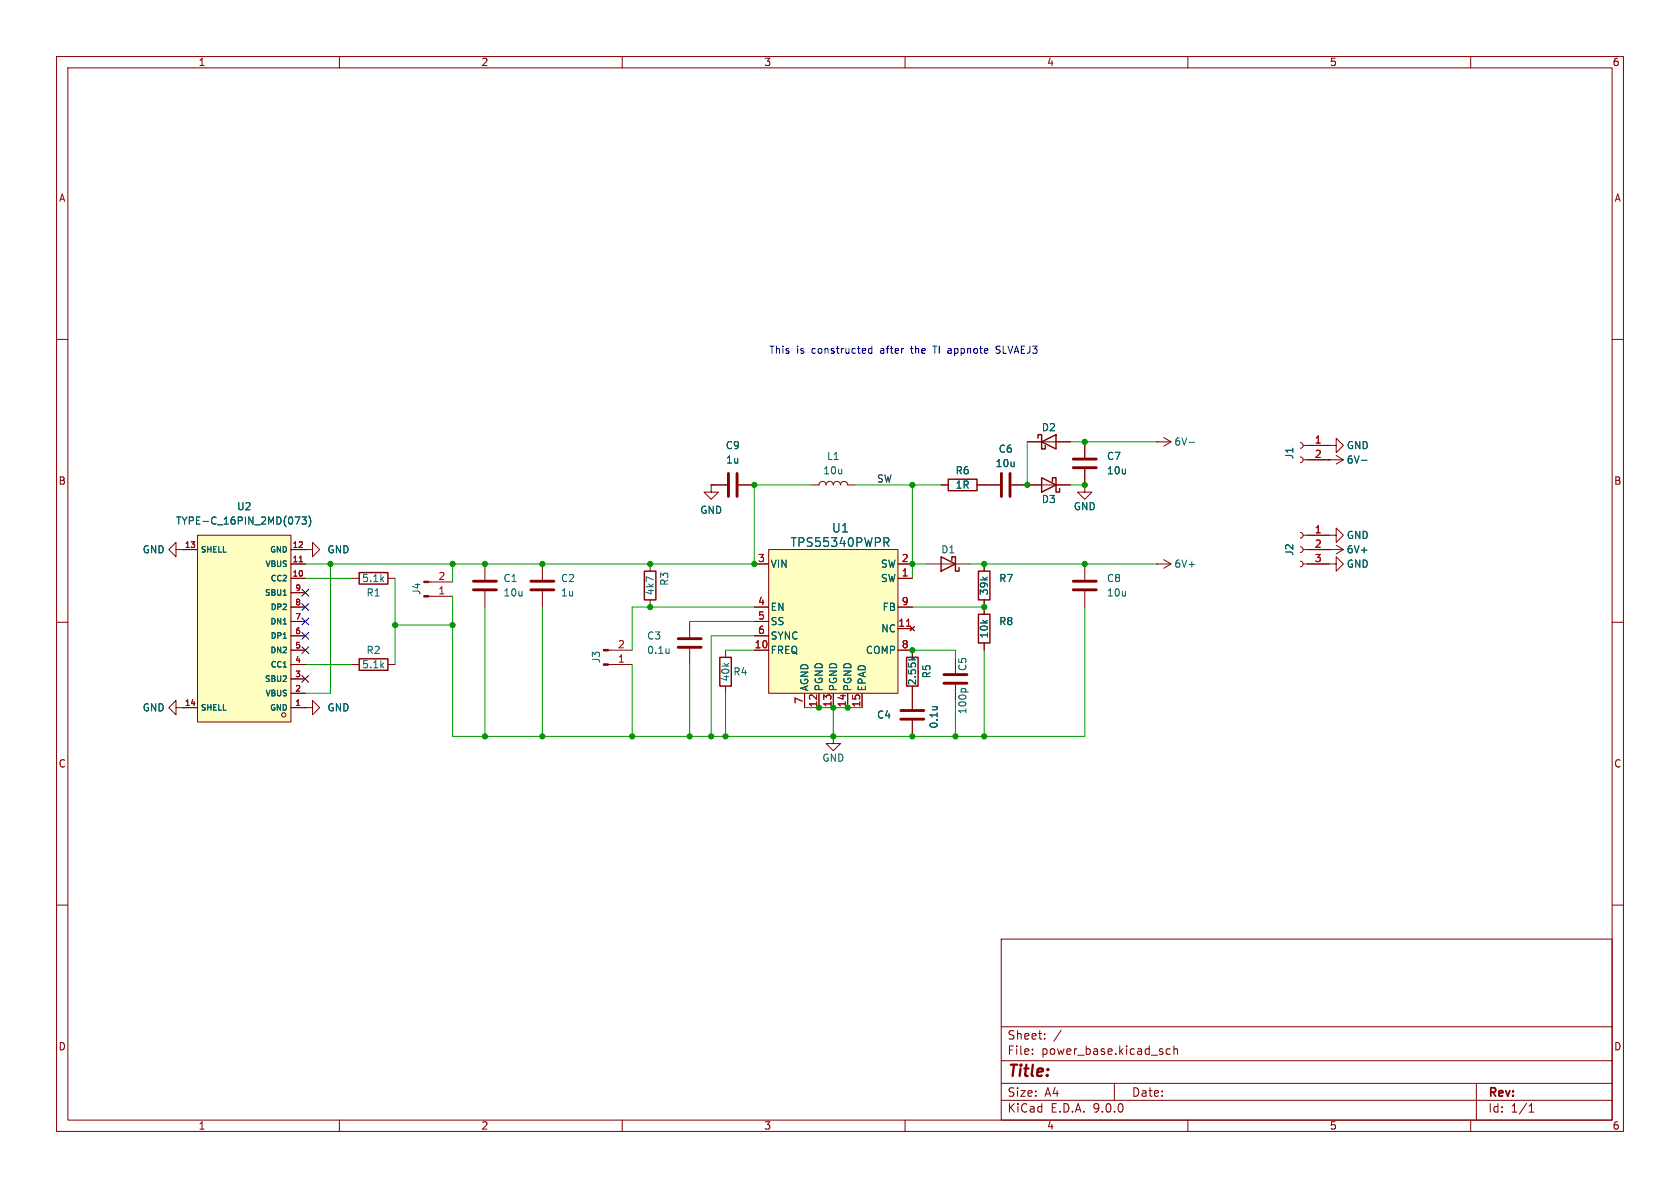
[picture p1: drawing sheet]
<svg xmlns="http://www.w3.org/2000/svg" width="297mm" height="210mm" viewBox="0 0 297 210" stroke-linecap="round" stroke-linejoin="round" font-family="sans-serif">
<g fill="none" stroke="#840000" stroke-width=".18">
<path d="M10 10h277v190h-277zM12 12h273v186h-273zM60 10v2M110 10v2M160 10v2M210 10v2M260 10v2M10 60h2M229.9 78.2l.3 .2 .2 .3-.2 .4-.3 .1M230.4 78.7h5.8v-1.2l1.3 1.2-1.3 1.3v-1.3M285 60h2M114.9 99.7v1.3"/>
<path d="M191.8 99.7v2.8M204.5 99.7h.1M204.5 99.7h2.5M205.7 98.9l1.3 .8M207 99.7l-1.3 .8M229.9 80.8l.3 .1 .2 .4-.2 .3-.3 .2M229.9 94.1l.3 .2 .2 .3-.2 .4-.3 .1M229.9 96.7l.3 .1 .2 .4-.2 .3-.3 .2M229.9 99.2l.3 .1 .2 .4-.2 .4-.3 .1M230.4 99.7h5.8v-1.3l1.3 1.3-1.3 1.3v-1.3M230.4 94.6h5.8v-1.3l1.3 1.3-1.3 1.3v-1.3M230.4 81.3h7.1"/>
<path d="M230.4 97.2h7.1M234.9 97.2h.1M234.9 81.3h.1M236.2 96.4l1.3 .8M236.2 80.5l1.3 .8M237.5 97.2l-1.3 .7M237.5 81.3l-1.3 .7M10 110h2M114.9 106v1.3M191.8 104.5v2.8M285 110h2M147.3 130.2v1.2h1.3l-1.3 1.3-1.3-1.3h1.3"/>
<path d="M10 160h2M177 166h108v32h-108zM285 160h2M60 198v2M110 198v2M160 198v2M177 194.5h108M177 191.5h108M177 187.5h108M177 181.5h108M182.5 186.3v.1M182.5 185.5v.1"/>
<path d="M184.7 183.6v.1M184.7 182.8v.1M187.6 182.1l-1.3 2M197 191.5v3M206.9 185.5l-.4-.1-.3 .3v.4l.1 .2h.6M207.5 185.5l.2-.1 .4 .1 .1 .9M207.5 184.9v1.5M210 198v2M260 198v2M261 191.5v6.5M270.3 196.6h.9M270.3 195.5l.4-.4v1.5"/>
</g>
<path d="M113.9 101h2.1v5h-2.1z" fill="none" stroke="#840000" stroke-width=".25"/>
<path d="M189.7 102.7h4.1M189.7 104.3h4.1" fill="none" stroke="#840000" stroke-width=".51"/>
<path d="M240.7 81.4h1" fill="none" stroke="#006464" stroke-width=".18"/>
<path d="M135.9 97.2h22.8v25.4h-22.8z" fill="#ffffc2"/>
<g fill="none" stroke="#840000" stroke-width=".18">
<path d="M191.8 78.1v2.8M204.5 78.1h.1M204.5 78.1h2.5M205.7 77.3l1.3 .8M207 78.1l-1.3 .8M125.7 85.7v1.3h1.3l-1.3 1.3-1.2-1.3h1.2M125.7 85.7h.1M125.7 85.7h2.8M130.6 85.7h2.7M133.3 99.7h2.6M135.9 97.2h22.8v25.4h-22.8zM143.5 85.7h1.3a.64 .64 0 0 1 .6-.6 .64 .64 0 0 1 .6 .6 .64 .64 0 0 1 .7-.6 .64 .64 0 0 1 .6 .6 .64 .64 0 0 1 .7-.6 .64 .64 0 0 1 .6 .6 .64 .64 0 0 1 .6-.6 .64 .64 0 0 1 .7 .6h1.2"/>
<path d="M158.7 99.7h2.6M181.6 85.7h7.6M191.8 82.9v2.8M133.3 107.3h2.6M133.3 109.9h2.6M133.3 112.4h2.6M133.3 114.9h2.6M158.7 107.3h2.6M158.7 114.9h2.6M158.7 102.2h2.6M158.7 111.1h2.6M160.9 110.7l.8 .8"/>
<path d="M161.7 110.7l-.8 .8M142.2 122.6v2.5M144.8 122.6v2.5M147.3 122.6v2.5M149.9 122.6v2.5M152.4 122.6v2.5"/>
</g>
<path d="M160.3 110.7h.7" fill="none" stroke="#a90000" stroke-width=".18"/>
<path d="M210.2 78.2h1M156.3 95.1h.6l.3 .2-.2 .5-.7 .1M156.6 95.9l.6 .7" fill="none" stroke="#006464" stroke-width=".18"/>
<path d="M184.1 84.5l2.6 1.2-2.6 1.3zM186.1 85.1v-.6h.6v2.5h.6v-.6" fill="none" stroke="#840000" stroke-width=".25"/>
<path d="M128.8 83.7v4.1M130.3 83.7v4.1M189.7 81.2h4.1M189.7 82.7h4.1" fill="none" stroke="#840000" stroke-width=".51"/>
<path d="M34.9 94.6h16.5v33h-16.5z" fill="#ffffc2"/>
<circle cx="50.2" cy="126.4" r=".38" fill="#ffffc2" stroke="#ffffc2" stroke-width=".18"/>
<g fill="none" stroke="#840000" stroke-width=".18">
<path d="M181.6 78.1h7.6M191.8 78.1v2.8M231.1 78.7h3.8M31.1 97.2v-1.3l-1.3 1.3 1.3 1.2v-1.2h3.8M34.9 94.6h16.5v33h-16.5zM51.4 99.7h2.6M51.4 97.2h2.6M54 97.2h1.2v-1.3l1.3 1.3-1.3 1.2v-1.2M54 97.2h.1M85.7 99.7v2.8M95.9 99.7v2.8M125.7 85.7h.1"/>
<path d="M125.7 85.7h2.8M130.6 85.7h2.7M133.3 99.7h2.6M158.7 99.7h2.6M163.8 99.7h7.6M166.4 85.7h1.2M172.7 85.7h4.1M174 99.7v1.3M178.8 85.7h5.3M186.7 85.7h2.5M191.8 82.9v4.1h1.2l-1.2 1.3-1.3-1.3h1.3M231.1 99.7h3.8"/>
<path d="M231.1 97.2h3.8M231.1 94.6h3.8M231.1 81.3h3.8M234.9 81.3h.1M234.9 97.2h.1M51.4 117.5h2.6M51.4 114.9h2.6M51.4 112.4h2.6M51.4 109.9h2.6M51.4 107.3h2.6M51.4 104.8h2.6M51.4 102.2h2.6"/>
<path d="M62.2 117.5h1.3M62.2 102.2h1.3M68.6 117.5h1.2M68.6 102.2h1.2M75.8 105.4h4.2M75.8 102.9h4.2M85.7 104.5v2.8M95.9 104.5v2.8M107.5 117.5h4.3M107.5 114.9h4.3M121.9 109.9v2.7M121.9 114.7v2.8"/>
<path d="M128.3 114.9v1.3M133.3 114.9h2.6M133.3 112.4h2.6M133.3 109.9h2.6M133.3 107.3h2.6M158.7 114.9h2.6v1.3M158.7 107.3h2.6M158.7 102.2h2.6M158.7 111.1h2.6M160.9 110.7l.8 .8M161.7 110.7l-.8 .8M168.9 116.2v2.8"/>
<path d="M174 106v2.6M174 113.7v1.2M31.1 125.1v-1.3l-1.3 1.3 1.3 1.3v-1.3h3.8M51.4 125.1h2.6M51.4 122.6h2.6M51.4 120h2.6M54 125.1h1.2v-1.3l1.3 1.3-1.3 1.3v-1.3M54 125.1h.1M128.3 121.3v1.3M142.2 122.6v2.5M144.8 122.6v2.5M147.3 122.6v2.5"/>
<path d="M149.9 122.6v2.5M152.4 122.6v2.5M161.3 121.3v4M161.3 127.4v2.8M168.9 121v2.8"/>
<circle cx="50.2" cy="126.4" r=".38"/>
</g>
<g fill="none" stroke="#006464" stroke-width=".18">
<path d="M52.2 91.4h.8l-.5 1.3M53.4 91.4h.8l-.5 .5 .4 .1v.5l-.2 .2-.5-.2M54.6 91.2a1.46 1.46 0 0 1 0 1.9M156.3 95.1h.6l.3 .2-.2 .5-.7 .1M156.6 95.9l.6 .7M240.7 81.4h1M50.1 105.2h.5M118.3 114.7v.8M118.3 115.4l-.1 .1M161 116.2l.5 .4M161.9 116.2l-.5 .3M164.8 124.9h.9"/>
<path d="M165.6 124.9v.1M169.9 122l.3-.3h.3l.3 .3"/>
</g>
<path d="M52.9 99.3h.6M160.3 110.7h.7" fill="none" stroke="#a90000" stroke-width=".18"/>
<path d="M183.5 77.5v-.7h.6v2.6h.7v-.7M184.1 78.1l2.6-1.3v2.6zM166.4 98.4l2.5 1.3-2.5 1.3zM167.6 84.7h5.1v2h-5.1zM168.3 99.1v-.7h.6v2.6h.6v-.7M63.5 101.2h5.1v2.1h-5.1zM63.5 116.5h5.1v2h-5.1zM127.3 116.2h2v5.1h-2zM160.3 116.2h2v5.1h-2zM173 108.6h2v5.1h-2zM173 101h2v5h-2z" fill="none" stroke="#840000" stroke-width=".25"/>
<g fill="#840000" stroke="#840000" stroke-width=".18">
<path d="M74.9 105.3h.9v.2h-.9z"/>
<path d="M74.9 102.7h.9v.3h-.9z"/>
<path d="M106.7 117.3h.8v.3h-.8z"/>
<path d="M106.7 114.8h.8v.3h-.8z"/>
</g>
<path d="M177 83.7v4.1M178.6 83.7v4.1M83.7 102.7h4.1M83.7 104.3h4.1M93.9 102.7h4M93.9 104.3h4M119.9 112.9h4.1M119.9 114.4h4.1M166.9 119.3h4M159.3 125.6h4M159.3 127.1h4M166.9 120.8h4" fill="none" stroke="#840000" stroke-width=".51"/>
<g fill="none" stroke="#009600" stroke-width=".18">
<path d="M181.6 78.1v7.6M189.2 78.1h15.3M58.4 99.7v22.9h-4.4M80 99.7v3.2M143.5 85.7h-10.2v14h-79.3M151.1 85.7h15.3M161.3 99.7h2.5M161.3 85.7v16.5M171.4 99.7h33.1M189.2 85.7h2.6M54 117.5h8.2M54 102.2h8.2"/>
<path d="M69.8 102.2v15.3M69.8 110.5h10.2M80 105.4v24.8h111.8v-22.9M85.7 107.3v22.9M95.9 107.3v22.9M111.8 117.5v12.7M121.9 109.9h11.4M121.9 117.5v12.7M128.3 114.9h5M133.3 107.3h-21.5v7.6M133.3 112.4h-7.6v17.8M161.3 107.3h12.7"/>
<path d="M161.3 114.9h7.6v1.3M174 114.9v15.3M128.3 122.6v7.6M142.2 125.1h10.2M147.3 125.1v5.1M168.9 123.8v6.4"/>
</g>
<path d="M53.4 106.7l1.2 1.2M53.4 104.2l1.2 1.2M53.4 114.3l1.2 1.2M53.4 119.4l1.2 1.2M53.4 111.8l1.2 1.2M53.4 109.2l1.2 1.3M54.6 106.7l-1.2 1.2M54.6 104.2l-1.2 1.2M54.6 114.3l-1.2 1.2M54.6 119.4l-1.2 1.2M54.6 111.8l-1.2 1.2M54.6 109.2l-1.2 1.3" fill="none" stroke="#000084" stroke-width=".18"/>
<path d="M154.1 61.2v1.3M154.1 61.7l-.3-.1-.3 .2 .1 .6h.5M164.9 61.2h.7M176.1 62.4h.6M176.8 61.2h-.5l-.2 .2 .1 .3 .5 .2" fill="none" stroke="#0000c2" stroke-width=".18"/>
<g fill="#009600" stroke="#009600" stroke-width=".18">
<circle cx="144.8" cy="125.1" r=".46"/>
<circle cx="147.3" cy="125.1" r=".46"/>
<circle cx="114.9" cy="99.7" r=".46"/>
<circle cx="114.9" cy="107.3" r=".46"/>
<circle cx="147.3" cy="130.2" r=".46"/>
<circle cx="149.9" cy="125.1" r=".46"/>
<circle cx="161.3" cy="130.2" r=".46"/>
<circle cx="133.3" cy="85.7" r=".46"/>
<circle cx="133.3" cy="99.7" r=".46"/>
<circle cx="80" cy="99.7" r=".46"/>
<circle cx="128.3" cy="130.2" r=".46"/>
<circle cx="125.7" cy="130.2" r=".46"/>
<circle cx="121.9" cy="130.2" r=".46"/>
<circle cx="85.7" cy="130.2" r=".46"/>
<circle cx="80" cy="110.5" r=".46"/>
<circle cx="95.9" cy="130.2" r=".46"/>
<circle cx="111.8" cy="130.2" r=".46"/>
<circle cx="95.9" cy="99.7" r=".46"/>
<circle cx="85.7" cy="99.7" r=".46"/>
<circle cx="161.3" cy="99.7" r=".46"/>
<circle cx="174" cy="99.7" r=".46"/>
<circle cx="161.3" cy="114.9" r=".46"/>
<circle cx="174" cy="107.3" r=".46"/>
<circle cx="168.9" cy="130.2" r=".46"/>
<circle cx="161.3" cy="85.7" r=".46"/>
<circle cx="69.8" cy="110.5" r=".46"/>
<circle cx="58.4" cy="99.7" r=".46"/>
<circle cx="174" cy="130.2" r=".46"/>
<circle cx="191.8" cy="78.1" r=".46"/>
<circle cx="181.6" cy="85.7" r=".46"/>
<circle cx="191.8" cy="99.7" r=".46"/>
<circle cx="191.8" cy="85.7" r=".46"/>
</g>
<text font-size="2.8" fill="#840000" x="178" y="190.9">Title:</text>
<g font-size="2.1" fill="#006464">
<text x="147" y="94.3">U1</text>
<text x="139.7" y="96.9">TPS55340PWPR</text>
</g>
<g font-size="2.1" fill="#840000">
<text x="178" y="184">Sheet:</text>
<text x="178" y="186.7">File:</text>
<text x="184.1" y="186.7">power_base.kicad_sch</text>
<text x="178" y="196.9">KiCad</text>
<text x="178" y="194.1">Size:</text>
<text x="184.7" y="194.1">A4</text>
<text x="185.7" y="196.9">E.D.A.</text>
<text x="193.3" y="196.9">9.0.0</text>
<text x="200" y="194.1">Date:</text>
<text x="263" y="194.3">Rev:</text>
<text x="263" y="196.9">Id:</text>
<text x="267.1" y="196.9">1/1</text>
</g>
<g font-size="1.8" fill="#840000">
<text x="35" y="11.9">1</text>
<text x="85" y="11.9">2</text>
<text x="135" y="11.9">3</text>
<text x="185" y="11.9">4</text>
<text x="235" y="11.9">5</text>
<text x="285" y="11.9">6</text>
<text x="10.3" y="35.9">A</text>
<text x="285.3" y="35.9">A</text>
<text x="10.3" y="85.9">B</text>
<text x="285.3" y="85.9">B</text>
<text x="10.3" y="135.9">C</text>
<text x="285.3" y="135.9">C</text>
<text x="10.3" y="185.9">D</text>
<text x="285.3" y="185.9">D</text>
<text x="35" y="199.9">1</text>
<text x="85" y="199.9">2</text>
<text x="135" y="199.9">3</text>
<text x="185" y="199.9">4</text>
<text x="235" y="199.9">5</text>
<text x="285" y="199.9">6</text>
</g>
<g font-size="1.8" fill="#0000c2">
<text x="135.9" y="62.6">This</text>
<text x="140.8" y="62.6">is</text>
<text x="143.6" y="62.6">constructed</text>
<text x="155.9" y="62.6">after</text>
<text x="161.6" y="62.6">the</text>
<text x="165.7" y="62.6">TI appnote</text>
<text x="177.2" y="62.6">SLVAEJ3</text>
</g>
<g font-size="1.8" fill="#006464">
<text x="184.1" y="76.4">D2</text>
<text x="128.2" y="79.6">C9</text>
<text x="128.3" y="82.1">1u</text>
<text x="146.1" y="81.5">L1</text>
<text x="175.9" y="82.8">10u</text>
<text x="176.5" y="80.2">C6</text>
<text x="195.6" y="81.5">C7</text>
<text x="207.5" y="79">6V-</text>
<text x="228.8" y="81.3" transform="rotate(-90 228.8 81.3)">J1</text>
<text x="238" y="79.6">GND</text>
<text x="238" y="82.1">6V-</text>
<text x="145.4" y="84">10u</text>
<text x="168.8" y="84">R6</text>
<text x="168.8" y="86.6">1R</text>
<text x="184.1" y="89.1">D3</text>
<text x="195.6" y="84">10u</text>
<text x="31" y="92.9">TYPE-C_16PIN_2MD(073)</text>
<text x="41.8" y="90.4">U2</text>
<text x="123.7" y="91">GND</text>
<text x="189.7" y="90.4">GND</text>
<text x="238" y="95.5">GND</text>
<text x="25.1" y="98">GND</text>
<text x="57.8" y="98">GND</text>
<text x="136.1" y="100.6">VIN</text>
<text x="155.6" y="100.6">SW</text>
<text x="166.3" y="98">D1</text>
<text x="207.5" y="100.6">6V+</text>
<text x="228.8" y="98.3" transform="rotate(-90 228.8 98.3)">J2</text>
<text x="238" y="100.6">GND</text>
<text x="238" y="98">6V+</text>
<text x="63.9" y="103.1">5.1k</text>
<text x="64.7" y="105.6">R1</text>
<text x="74.5" y="105.3" transform="rotate(-90 74.5 105.3)">J4</text>
<text x="88.9" y="103.1">C1</text>
<text x="88.9" y="105.6">10u</text>
<text x="99.1" y="103.1">C2</text>
<text x="99.1" y="105.6">1u</text>
<text x="115.8" y="105.3" transform="rotate(-90 115.8 105.3)">4k7</text>
<text x="118.3" y="103.7" transform="rotate(-90 118.3 103.7)">R3</text>
<text x="155.6" y="103.1">SW</text>
<text x="174.9" y="105.3" transform="rotate(-90 174.9 105.3)">39k</text>
<text x="176.5" y="103.1">R7</text>
<text x="195.6" y="103.1">C8</text>
<text x="195.6" y="105.6">10u</text>
<text x="114.3" y="113.3">C3</text>
<text x="136.1" y="108.2">EN</text>
<text x="136.1" y="110.7">SS</text>
<text x="136.1" y="113.3">SYNC</text>
<text x="155.7" y="112">NC</text>
<text x="155.9" y="108.2">FB</text>
<text x="174.9" y="113" transform="rotate(-90 174.9 113)">10k</text>
<text x="176.5" y="110.7">R8</text>
<text x="63.9" y="118.3">5.1k</text>
<text x="64.7" y="115.8">R2</text>
<text x="106.3" y="117.3" transform="rotate(-90 106.3 117.3)">J3</text>
<text x="114.3" y="115.8">0.1u</text>
<text x="129.5" y="119.6">R4</text>
<text x="136.1" y="115.8">FREQ</text>
<text x="153" y="115.8">COMP</text>
<text x="171" y="118.7" transform="rotate(-90 171 118.7)">C5</text>
<text x="25.1" y="126">GND</text>
<text x="57.8" y="126">GND</text>
<text x="129.1" y="120.6" transform="rotate(-90 129.1 120.6)">40k</text>
<text x="143.1" y="122.3" transform="rotate(-90 143.1 122.3)">AGND</text>
<text x="145.6" y="122.3" transform="rotate(-90 145.6 122.3)">PGND</text>
<text x="148.2" y="122.3" transform="rotate(-90 148.2 122.3)">PGND</text>
<text x="150.7" y="122.3" transform="rotate(-90 150.7 122.3)">PGND</text>
<text x="153.3" y="122.3" transform="rotate(-90 153.3 122.3)">EPAD</text>
<text x="162.2" y="121.3" transform="rotate(-90 162.2 121.3)">2.55k</text>
<text x="164.7" y="120" transform="rotate(-90 164.7 120)">R5</text>
<text x="154.9" y="127.2">C4</text>
<text x="166" y="128.9" transform="rotate(-90 166 128.9)">0.1u</text>
<text x="171" y="126.4" transform="rotate(-90 171 126.4)">100p</text>
<text x="145.3" y="134.8">GND</text>
</g>
<g font-size="1.8" fill="#a90000">
<text x="232.3" y="78.5">1</text>
<text x="232.3" y="81">2</text>
<text x="232.3" y="94.4">1</text>
<text x="133.9" y="99.4">3</text>
<text x="159.3" y="99.4">2</text>
<text x="159.3" y="102">1</text>
<text x="232.3" y="96.9">2</text>
<text x="232.3" y="99.4">3</text>
<text x="77.4" y="105.2">1</text>
<text x="77.4" y="102.6">2</text>
<text x="133.9" y="107.1">4</text>
<text x="159.3" y="107.1">9</text>
<text x="133.9" y="109.6">5</text>
<text x="133.9" y="112.1">6</text>
<text x="158.7" y="110.9">11</text>
<text x="109.1" y="117.2">1</text>
<text x="109.1" y="114.7">2</text>
<text x="133.3" y="114.7">10</text>
<text x="159.3" y="114.7">8</text>
<text x="142" y="124.5" transform="rotate(-90 142 124.5)">7</text>
<text x="144.5" y="125.1" transform="rotate(-90 144.5 125.1)">12</text>
<text x="147.1" y="125.1" transform="rotate(-90 147.1 125.1)">13</text>
<text x="149.6" y="125.1" transform="rotate(-90 149.6 125.1)">14</text>
<text x="152.1" y="125.1" transform="rotate(-90 152.1 125.1)">15</text>
</g>
<text font-size="1.8" fill="#0f0f0f" x="154.9" y="85.4">SW</text>
<g font-size="1.4" fill="#a90000">
<text x="32.6" y="96.9">13</text>
<text x="51.6" y="102">10</text>
<text x="51.6" y="99.4">11</text>
<text x="51.6" y="96.9">12</text>
<text x="52.1" y="107.1">8</text>
<text x="52.1" y="104.5">9</text>
<text x="52.1" y="112.1">6</text>
<text x="52.1" y="109.6">7</text>
<text x="52.1" y="119.8">3</text>
<text x="52.1" y="117.2">4</text>
<text x="52.1" y="114.7">5</text>
<text x="32.6" y="124.8">14</text>
<text x="52.1" y="124.8">1</text>
<text x="52.1" y="122.3">2</text>
</g>
<g font-size="1.4" fill="#006464">
<text x="35.4" y="97.9">SHELL</text>
<text x="46.8" y="100.4">VBUS</text>
<text x="47.6" y="97.9">GND</text>
<text x="46.7" y="105.5">SBU1</text>
<text x="47.7" y="103">CC2</text>
<text x="47.7" y="110.6">DN1</text>
<text x="47.7" y="113.1">DP1</text>
<text x="47.7" y="108">DP2</text>
<text x="47.7" y="115.7">DN2</text>
<text x="47.7" y="118.2">CC1</text>
<text x="35.4" y="125.8">SHELL</text>
<text x="46.7" y="120.7">SBU2</text>
<text x="46.8" y="123.3">VBUS</text>
<text x="47.6" y="125.8">GND</text>
</g>
</svg>
